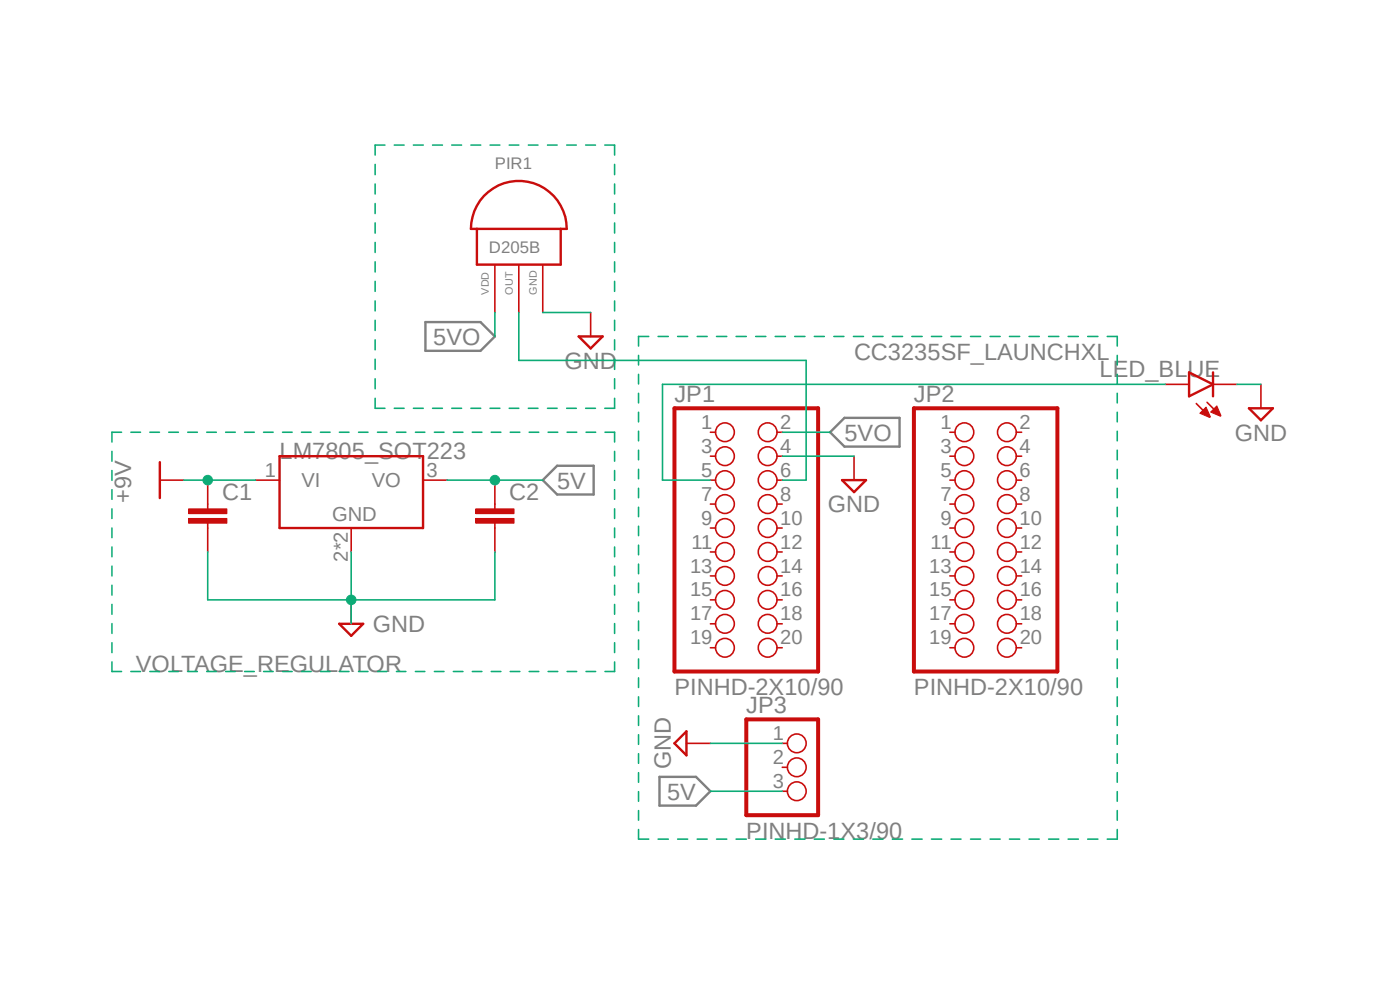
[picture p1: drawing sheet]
<svg xmlns="http://www.w3.org/2000/svg" width="297mm" height="210mm" viewBox="0 0 297 210" stroke-linecap="round" stroke-linejoin="round" font-family="sans-serif">
<path d="M22.6 30.6l251.8 148.7M274.4 30.6l-251.8 148.7" fill="none" stroke="#fff" stroke-width=".21"/>
<path d="M90.3 68.3h11.6l3.1 3.1-3.1 3h-11.6zM118.2 98.8h7.7v6.1h-7.7l-3.1-3zM176.1 91.7l3.1-3.1h11.6v6.1h-11.6zM139.9 164.8h7.8l3 3.1-3 3h-7.8z" fill="none" stroke="#808080" stroke-width=".51"/>
<path d="M143.1 86.6h30.5v55.9h-30.5zM193.9 86.6h30.4v55.9h-30.4z" fill="none" stroke="#c90d0c" stroke-width=".85"/>
<g fill="none" stroke="#c90d0c" stroke-width=".34">
<path d="M150.7 91.7h1.1M150.7 96.8h1.1M164.8 91.7h1.1M164.8 96.8h1.1M181.2 96.8v5.1M201.5 91.7h1.1M201.5 96.8h1.1M215.6 91.7h1.1M215.6 96.8h1.1M44.1 106.9v1M44.1 111v1M54.2 101.9h5.1"/>
<path d="M74.5 112v5.1M89.7 101.9h5.1M150.7 101.9h1.1M150.7 106.9h1.1M150.7 112h1.1M150.7 117.1h1.1M164.8 101.9h1.1M164.8 106.9h1.1M164.8 112h1.1M164.8 117.1h1.1M201.5 101.9h1.1M201.5 106.9h1.1"/>
<path d="M201.5 112h1.1M201.5 117.1h1.1M215.6 101.9h1.1M215.6 106.9h1.1M215.6 112h1.1M215.6 117.1h1.1M150.7 122.2h1.1M150.7 127.3h1.1M150.7 132.3h1.1M150.7 137.4h1.1M164.8 122.2h1.1M164.8 127.3h1.1"/>
<path d="M164.8 132.3h1.1M164.8 137.4h1.1M201.5 122.2h1.1M201.5 127.3h1.1M201.5 132.3h1.1M201.5 137.4h1.1M215.6 122.2h1.1M215.6 127.3h1.1M215.6 132.3h1.1M215.6 137.4h1.1"/>
<circle cx="153.8" cy="91.7" r="1.99"/>
<circle cx="153.8" cy="96.8" r="1.99"/>
<circle cx="162.9" cy="91.7" r="1.99"/>
<circle cx="162.9" cy="96.8" r="1.99"/>
<circle cx="204.6" cy="91.7" r="1.99"/>
<circle cx="204.6" cy="96.8" r="1.99"/>
<circle cx="213.6" cy="91.7" r="1.99"/>
<circle cx="213.6" cy="96.8" r="1.99"/>
<circle cx="153.8" cy="101.9" r="1.99"/>
<circle cx="153.8" cy="106.9" r="1.99"/>
<circle cx="153.8" cy="117.1" r="1.99"/>
<circle cx="153.8" cy="112" r="1.99"/>
<circle cx="162.9" cy="106.9" r="1.99"/>
<circle cx="162.9" cy="117.1" r="1.99"/>
<circle cx="162.9" cy="112" r="1.99"/>
<circle cx="162.9" cy="101.9" r="1.99"/>
<circle cx="204.6" cy="106.9" r="1.99"/>
<circle cx="204.6" cy="117.1" r="1.99"/>
<circle cx="204.6" cy="112" r="1.99"/>
<circle cx="204.6" cy="101.9" r="1.99"/>
<circle cx="213.6" cy="106.9" r="1.99"/>
<circle cx="213.6" cy="117.1" r="1.99"/>
<circle cx="213.6" cy="101.9" r="1.99"/>
<circle cx="213.6" cy="112" r="1.99"/>
<circle cx="153.8" cy="122.2" r="1.99"/>
<circle cx="153.8" cy="137.4" r="1.99"/>
<circle cx="153.8" cy="127.3" r="1.99"/>
<circle cx="153.8" cy="132.3" r="1.99"/>
<circle cx="162.9" cy="122.2" r="1.99"/>
<circle cx="162.9" cy="137.4" r="1.99"/>
<circle cx="162.9" cy="132.3" r="1.99"/>
<circle cx="162.9" cy="127.3" r="1.99"/>
<circle cx="204.6" cy="122.2" r="1.99"/>
<circle cx="204.6" cy="137.4" r="1.99"/>
<circle cx="204.6" cy="127.3" r="1.99"/>
<circle cx="204.6" cy="132.3" r="1.99"/>
<circle cx="213.6" cy="132.3" r="1.99"/>
<circle cx="213.6" cy="127.3" r="1.99"/>
<circle cx="213.6" cy="122.2" r="1.99"/>
<circle cx="213.6" cy="137.4" r="1.99"/>
</g>
<path d="M59.3 96.8h30.4v15.2h-30.4zM178.6 101.9h5.1l-2.5 2.5z" fill="none" stroke="#c90d0c" stroke-width=".51"/>
<path d="M40 110h8.1v1h-8.1z" fill-rule="evenodd" fill="#c90d0c"/>
<path d="M40 110h8.1v1h-8.1z" fill="none" stroke="#c90d0c" stroke-width=".21"/>
<path d="M40 107.9h8.1v1.1h-8.1z" fill-rule="evenodd" fill="#c90d0c"/>
<path d="M40 107.9h8.1v1.1h-8.1z" fill="none" stroke="#c90d0c" stroke-width=".21"/>
<path d="M44.1 101.9v5M44.1 112v5.1M105 106.9v1M105 111v1" fill="none" stroke="#c90d0c" stroke-width=".34"/>
<path d="M100.9 110h8.2v1h-8.2z" fill-rule="evenodd" fill="#c90d0c"/>
<path d="M100.9 110h8.2v1h-8.2z" fill="none" stroke="#c90d0c" stroke-width=".21"/>
<path d="M100.9 107.9h8.2v1.1h-8.2z" fill-rule="evenodd" fill="#c90d0c"/>
<path d="M100.9 107.9h8.2v1.1h-8.2z" fill="none" stroke="#c90d0c" stroke-width=".21"/>
<g fill="none" stroke="#c90d0c" stroke-width=".34">
<path d="M105 56.1v10.2M110.1 56.1v10.2M115.1 56.1v10.2M125.3 66.3v5.1M247.2 81.5h5.1M253.8 85.6l2.8 2.8M256.1 85.3l2.8 2.8M257.3 81.5h5.1M33.9 101.9h5.1M105 101.9v5M105 112v5.1M74.5 127.3v5"/>
<path d="M145.6 157.7h5.1M165.9 157.7h1.1M165.9 162.8h1.1M165.9 167.9h1.1"/>
<circle cx="169" cy="157.7" r="1.99"/>
<circle cx="169" cy="167.9" r="1.99"/>
<circle cx="169" cy="162.8" r="1.99"/>
</g>
<path d="M101.2 48.6v7.5h17.8v-7.5M102.7 41.6a10.2 10.2 0 0 1 11.1-2.5 10.2 10.2 0 0 1 6.4 9.5h-20.3a10.3 10.3 0 0 1 2.8-7zM122.8 71.4h5l-2.5 2.5zM252.3 79l5 2.5-5 2.6zM257.3 79v5.1M33.9 98v7.7M72 132.3h5l-2.5 2.6zM143.1 157.7l2.5-2.5v5z" fill="none" stroke="#c90d0c" stroke-width=".51"/>
<path d="M158.3 152.6h15.3v20.3h-15.3z" fill="none" stroke="#c90d0c" stroke-width=".85"/>
<path d="M255.9 86.4l.9 2-.2 .2-2-.9z" fill-rule="evenodd" fill="#c90d0c"/>
<path d="M255.9 86.4l.9 2-.2 .2-2-.9z" fill="none" stroke="#c90d0c" stroke-width=".21"/>
<path d="M256.8 87.4l1.3-1.3 .9 2.1-.1 .1z" fill-rule="evenodd" fill="#c90d0c"/>
<path d="M256.8 87.4l1.3-1.3 .9 2.1-.1 .1z" fill="none" stroke="#c90d0c" stroke-width=".21"/>
<path d="M265 86.6h5l-2.5 2.6z" fill="none" stroke="#c90d0c" stroke-width=".51"/>
<path d="M267.5 81.5v5.1" fill="none" stroke="#c90d0c" stroke-width=".34"/>
<path d="M105 66.3v5.1M165.9 91.7h10.2M165.9 96.8h15.3M44.1 117.1v10.2h60.9v-10.2M74.5 117.1v15.2" fill="none" stroke="#0dab76" stroke-width=".34"/>
<circle cx="74.5" cy="127.3" r="1.01" fill="#0dab76"/>
<circle cx="74.5" cy="127.3" r="1.01" fill="none" stroke="#0dab76" stroke-width=".21"/>
<path d="M115.1 66.3h10.2M262.4 81.5h5.1M94.8 101.9h20.3M150.7 157.7h15.2" fill="none" stroke="#0dab76" stroke-width=".34"/>
<circle cx="105" cy="101.9" r="1.01" fill="#0dab76"/>
<circle cx="105" cy="101.9" r="1.01" fill="none" stroke="#0dab76" stroke-width=".21"/>
<path d="M39 101.9h15.2M150.7 167.9h15.2" fill="none" stroke="#0dab76" stroke-width=".34"/>
<circle cx="44.1" cy="101.9" r="1.01" fill="#0dab76"/>
<circle cx="44.1" cy="101.9" r="1.01" fill="none" stroke="#0dab76" stroke-width=".21"/>
<g fill="none" stroke="#0dab76" stroke-width=".34">
<path d="M79.6 34.9v2.1M79.6 39v2.1M81.7 30.8h-2.1v2.1M83.7 30.8h2M87.7 30.8h2.1M91.8 30.8h2.1M95.8 30.8h2.1M99.9 30.8h2.1M104 30.8h2M108 30.8h2.1M112.1 30.8h2M116.2 30.8h2"/>
<path d="M120.2 30.8h2.1M124.2 30.8h2.1M128.3 30.8h2.1v2.1M130.4 34.9v2.1M130.4 39v2.1M79.6 43.2v2.1M79.6 47.3v2.1M79.6 51.4v2.2M79.6 55.5v2.2M79.6 59.7v2.1M130.4 43.2v2.1M130.4 47.3v2.1"/>
<path d="M130.4 51.4v2.2M130.4 55.5v2.2M130.4 59.7v2.1M79.6 63.8v2.2M79.6 67.9v2.2M79.6 72.1v2.1M79.6 76.2v2.2M110.1 66.3v10.2h60.9v25.4h-5.1M130.4 63.8v2.2M130.4 67.9v2.2M130.4 72.1v2.1M130.4 76.2v2.2"/>
<path d="M135.5 75.4v2M135.5 79.4v2M137.6 71.4h-2.1v2M139.6 71.4h2.2M143.8 71.4h2.1M147.9 71.4h2.1M152 71.4h2.2M156.2 71.4h2.1M160.3 71.4h2.2M164.5 71.4h2.1M168.6 71.4h2.2M172.8 71.4h2.1"/>
<path d="M176.9 71.4h2.1M181.1 71.4h2.1M185.2 71.4h2.1M189.3 71.4h2.2M193.5 71.4h2.1M197.6 71.4h2.2M201.8 71.4h2.1M205.9 71.4h2.1M210.1 71.4h2.1M214.2 71.4h2.1M218.3 71.4h2.2M222.5 71.4h2.1"/>
<path d="M226.6 71.4h2.2M230.8 71.4h2.1M234.9 71.4h2.1v2M237 75.4v2M237 79.4v2M23.7 95.8v2M23.7 99.8v2.1M25.8 91.7h-2.1v2.1M27.8 91.7h2M31.8 91.7h2M35.8 91.7h2M39.8 91.7h2.1"/>
<path d="M43.9 91.7h2M47.9 91.7h2M51.9 91.7h2M55.9 91.7h2.1M59.9 91.7h2.1M64 91.7h2M68 91.7h2M72 91.7h2M76.1 91.7h2M79.6 84.5v2.1h2.1M79.6 80.3v2.2M80.1 91.7h2"/>
<path d="M83.7 86.6h2M84.1 91.7h2M87.7 86.6h2.1M88.1 91.7h2M91.8 86.6h2.1M92.2 91.7h2M95.8 86.6h2.1M96.2 91.7h2M99.9 86.6h2.1M100.2 91.7h2M104 86.6h2M104.2 91.7h2.1"/>
<path d="M108 86.6h2.1M108.2 91.7h2.1M112.1 86.6h2M112.3 91.7h2M116.2 86.6h2M116.3 91.7h2M120.2 86.6h2.1M120.3 91.7h2M124.2 86.6h2.1M124.3 91.7h2.1M128.4 91.7h2v2.1M130.4 80.3v2.2"/>
<path d="M130.4 84.5v2.1h-2.1M130.4 95.8v2M130.4 99.8v2.1M135.5 83.4v2.1M135.5 87.5v2M135.5 91.5v2M135.5 95.5v2M135.5 99.6v2M237 83.4v2.1M237 87.5v2M237 91.5v2M237 95.5v2"/>
<path d="M237 99.6v2M247.2 81.5h-106.7v20.4h10.2M23.7 103.9v2M23.7 107.9v2.1M23.7 112v2M23.7 116v2.1M130.4 103.9v2M130.4 107.9v2.1M130.4 112v2M130.4 116v2.1M135.5 103.6v2M135.5 107.6v2"/>
<path d="M135.5 111.6v2M135.5 115.7v2M135.5 119.7v2M237 103.6v2M237 107.6v2M237 111.6v2M237 115.7v2M237 119.7v2M23.7 120.1v2.1M23.7 124.2v2M23.7 128.2v2.1M23.7 132.3v2.1"/>
<path d="M23.7 136.4v2M130.4 120.1v2.1M130.4 124.2v2M130.4 128.2v2.1M130.4 132.3v2.1M130.4 136.4v2M135.5 123.7v2M135.5 127.7v2.1M135.5 131.7v2.1M135.5 135.8v2M135.5 139.8v2M237 123.7v2"/>
<path d="M237 127.7v2.1M237 131.7v2.1M237 135.8v2M237 139.8v2M23.7 140.4v2.1h2.1M27.8 142.5h2M31.8 142.5h2M35.8 142.5h2M39.8 142.5h2.1M43.9 142.5h2M47.9 142.5h2M51.9 142.5h2"/>
<path d="M55.9 142.5h2.1M59.9 142.5h2.1M64 142.5h2M68 142.5h2M72 142.5h2M76.1 142.5h2M80.1 142.5h2M84.1 142.5h2M88.1 142.5h2M92.2 142.5h2M96.2 142.5h2M100.2 142.5h2"/>
<path d="M104.2 142.5h2.1M108.2 142.5h2.1M112.3 142.5h2M116.3 142.5h2M120.3 142.5h2M124.3 142.5h2.1M130.4 140.4v2.1h-2M135.5 143.8v2M135.5 147.8v2.1M135.5 151.8v2.1M135.5 155.9v2M135.5 159.9v2"/>
<path d="M237 143.8v2M237 147.8v2.1M237 151.8v2.1M237 155.9v2M237 159.9v2M135.5 176v2h2.1M135.5 163.9v2M135.5 167.9v2.1M135.5 172v2M139.6 178h2.2M143.8 178h2.1M147.9 178h2.1"/>
<path d="M152 178h2.2M156.2 178h2.1M160.3 178h2.2M164.5 178h2.1M168.6 178h2.2M172.8 178h2.1M176.9 178h2.1M181.1 178h2.1M185.2 178h2.1M189.3 178h2.2M193.5 178h2.1M197.6 178h2.2"/>
<path d="M201.8 178h2.1M205.9 178h2.1M210.1 178h2.1M214.2 178h2.1M218.3 178h2.2M222.5 178h2.1M226.6 178h2.2M230.8 178h2.1M237 163.9v2M237 167.9v2.1M237 172v2M237 176v2h-2.1"/>
</g>
<g font-size="5" fill="#808080">
<text x="91.9" y="73.2">5VO</text>
<text x="181.2" y="76.5">CC3235SF_LAUNCHXL</text>
<text x="119.8" y="78.2">GND</text>
<text x="233.3" y="80">LED_BLUE</text>
<text x="143.1" y="85.3">JP1</text>
<text x="193.9" y="85.3">JP2</text>
<text x="179.2" y="93.5">5VO</text>
<text x="262" y="93.5">GND</text>
<text x="59.3" y="97.3">LM7805_SOT223</text>
<text x="27.8" y="106.6" transform="rotate(-90 27.8 106.6)">+9V</text>
<text x="47.1" y="106.2">C1</text>
<text x="108" y="106.2">C2</text>
<text x="118.2" y="103.6">5V</text>
<text x="175.6" y="108.7">GND</text>
<text x="79.1" y="134.1">GND</text>
<text x="28.8" y="142.5">VOLTAGE_REGULATOR</text>
<text x="143.1" y="147.5">PINHD-2X10/90</text>
<text x="193.9" y="147.5">PINHD-2X10/90</text>
<text x="158.3" y="151.3">JP3</text>
<text x="142.3" y="163.2" transform="rotate(-90 142.3 163.2)">GND</text>
<text x="141.5" y="169.6">5V</text>
<text x="158.3" y="178">PINHD-1X3/90</text>
</g>
<g font-size="4.3" fill="#808080">
<text x="148.8" y="91">1</text>
<text x="165.5" y="91">2</text>
<text x="199.5" y="91">1</text>
<text x="216.3" y="91">2</text>
<text x="56.2" y="101.1">1</text>
<text x="90.5" y="101.1">3</text>
<text x="148.8" y="96.1">3</text>
<text x="148.8" y="101.1">5</text>
<text x="165.5" y="96.1">4</text>
<text x="165.5" y="101.1">6</text>
<text x="199.5" y="96.1">3</text>
<text x="199.5" y="101.1">5</text>
<text x="216.3" y="96.1">4</text>
<text x="216.3" y="101.1">6</text>
<text x="64" y="103.4">VI</text>
<text x="78.9" y="103.4">VO</text>
<text x="148.8" y="106.2">7</text>
<text x="165.5" y="106.2">8</text>
<text x="199.5" y="106.2">7</text>
<text x="216.3" y="106.2">8</text>
<text x="70.4" y="110.5">GND</text>
<text x="148.8" y="111.3">9</text>
<text x="165.5" y="111.3">10</text>
<text x="199.5" y="111.3">9</text>
<text x="216.3" y="111.3">10</text>
<text x="73.8" y="119.1" transform="rotate(-90 73.8 119.1)">2*2</text>
<text x="146.7" y="116.4">11</text>
<text x="165.5" y="116.4">12</text>
<text x="197.4" y="116.4">11</text>
<text x="216.3" y="116.4">12</text>
<text x="146.4" y="121.5">13</text>
<text x="165.5" y="121.5">14</text>
<text x="197.1" y="121.5">13</text>
<text x="216.3" y="121.5">14</text>
<text x="146.4" y="126.5">15</text>
<text x="146.4" y="131.6">17</text>
<text x="165.5" y="126.5">16</text>
<text x="165.5" y="131.6">18</text>
<text x="197.1" y="126.5">15</text>
<text x="197.1" y="131.6">17</text>
<text x="216.3" y="126.5">16</text>
<text x="216.3" y="131.6">18</text>
<text x="146.4" y="136.7">19</text>
<text x="165.5" y="136.7">20</text>
<text x="197.1" y="136.7">19</text>
<text x="216.3" y="136.7">20</text>
<text x="164" y="157">1</text>
<text x="164" y="162.1">2</text>
<text x="164" y="167.1">3</text>
</g>
<g font-size="3.6" fill="#808080">
<text x="105" y="35.9">PIR1</text>
<text x="103.7" y="53.6">D205B</text>
</g>
<g font-size="2.3" fill="#808080">
<text x="103.7" y="62.5" transform="rotate(-90 103.7 62.5)">VDD</text>
<text x="108.8" y="62.5" transform="rotate(-90 108.8 62.5)">OUT</text>
<text x="113.9" y="62.5" transform="rotate(-90 113.9 62.5)">GND</text>
</g>
</svg>
